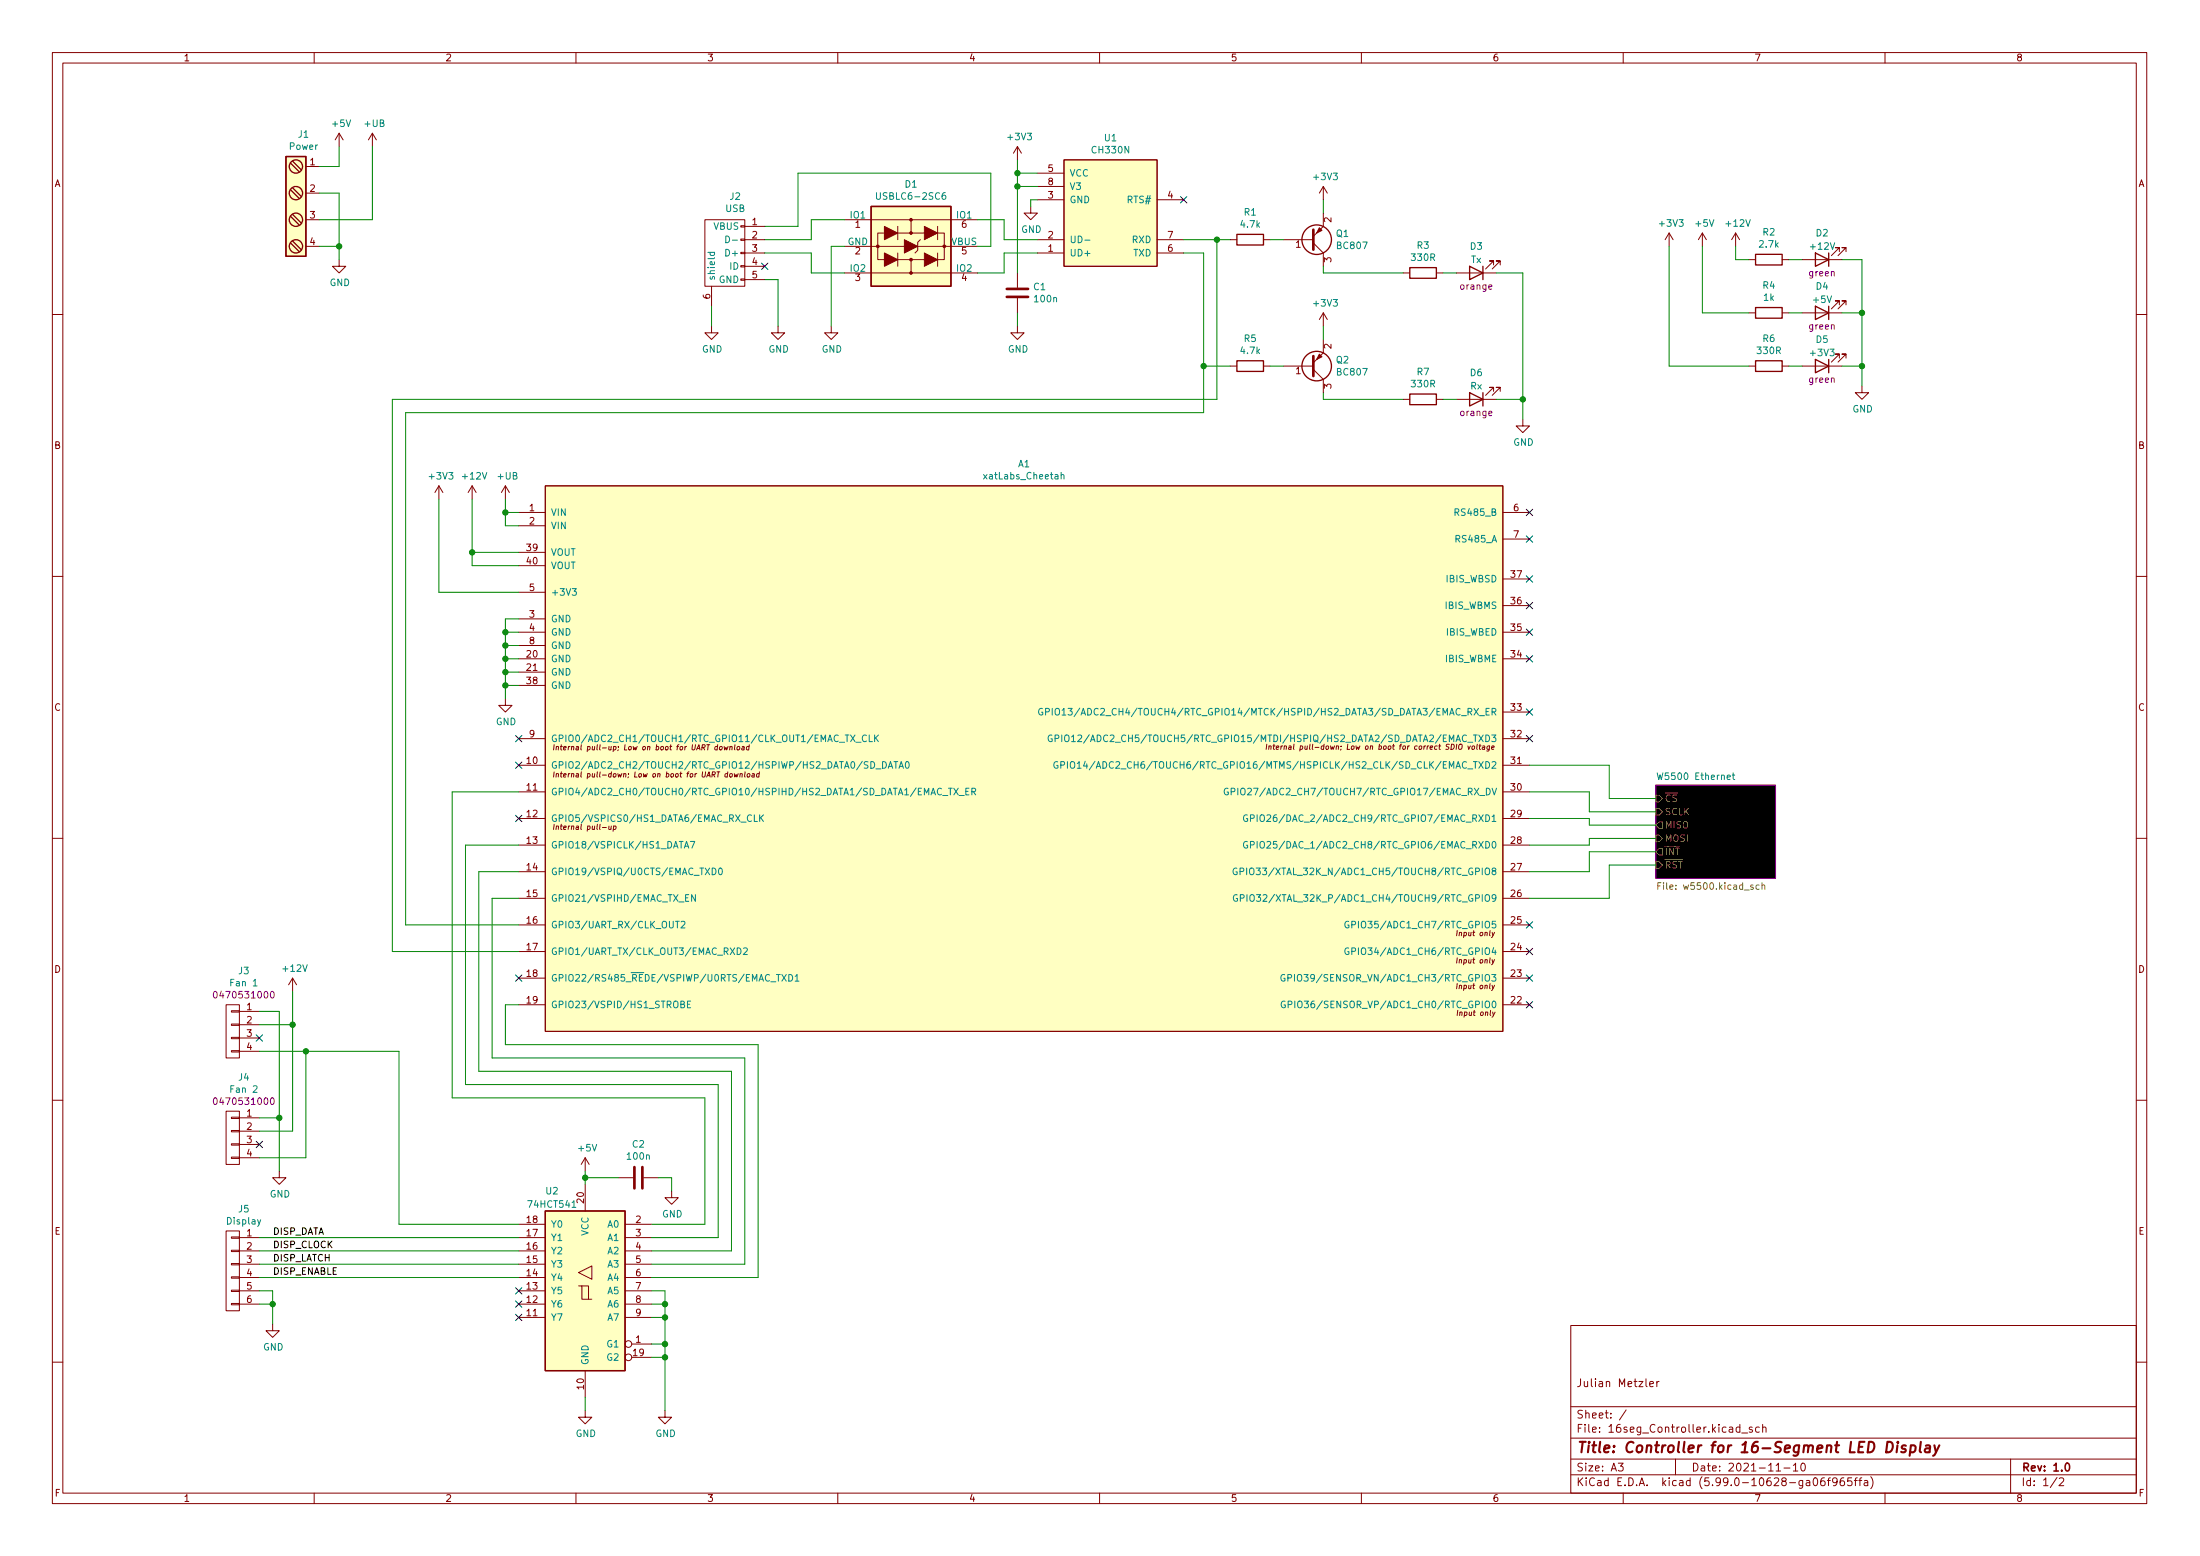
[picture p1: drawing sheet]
<svg xmlns="http://www.w3.org/2000/svg" width="420mm" height="297mm" viewBox="0 0 420 297" stroke-linecap="round" stroke-linejoin="round" font-family="sans-serif">
<g fill="none" stroke="#840000" stroke-width=".19">
<path d="M10 10h400v277h-400zM12 12h396v273h-396zM60 10v2M110 10v2M160 10v2M210 10v2M260 10v2M310 10v2M360 10v2M58.4 31.8h2.6M58.4 36.9h2.6M64.8 25.4l-.8 1.3"/>
<path d="M64.8 25.4v2.6M64.8 25.4l.7 1.3M71.1 25.4l-.7 1.3M71.1 25.4v2.6M71.1 25.4l.8 1.3M194.3 28l-.8 1.2M194.3 28v2.5M194.3 28l.8 1.2M196.8 39.4v1.3h1.3l-1.3 1.2-1.2-1.2h1.2M198.1 38.1h5.1M198.1 33.1h5.1M198.1 35.6h5.1"/>
<path d="M203.2 30.5h17.8v20.3h-17.8zM221 38.1h5.1M252.7 35.6v2.5M252.7 35.6l-.7 1.3M252.7 35.6l.8 1.3M58.4 41.9h2.6M58.4 47h2.6M64.8 49.6v1.2h1.2l-1.2 1.3-1.3-1.3h1.3M134.6 41.9h7.6v12.7h-7.6zM135.9 54.6v3.9M141.5 43.1h.7v.2h-.7zM141.5 45.6h.7v.3h-.7z"/>
<path d="M141.5 48.2h.7v.2h-.7zM141.5 50.7h.7v.3h-.7zM141.5 53.2h.7v.3h-.7zM142.2 43.2h3.8M142.2 45.8h3.8M142.2 48.3h3.8M142.2 50.8h3.8M142.2 53.4h3.8M161.3 41.9h12.7M161.3 47h11.4M161.3 52.1h12.7M168.9 44.5h-1.3v5.1h1.3"/>
<path d="M171.4 49.6h5.1M171.4 43.2v2.6M171.4 48.3v2.5M171.4 44.5h5.1M174 49.6v2.5h12.7M175.3 47h11.4M175.8 45.8l-.5 .5v1.5l-.5 .5M179.1 44.5h1.2v5.1h-1.2M179.1 43.2v2.6M179.1 48.3v2.5M186.7 41.9h-12.7v2.6M194.3 52.1v2.8"/>
<path d="M194.3 56.9v2.8M198.1 45.8h5.1M198.1 48.3h5.1M221 45.8h5.1M221 48.3h5.1M234.9 45.8h1.3M241.3 45.8h1.3M245.1 45.8h5.7M250.8 46.4l1.9 1.9v2.5M252.7 40.7v2.5l-1.9 1.9M252.7 59.7v2.6M252.7 59.7l-.7 1.3"/>
<path d="M252.7 59.7l.8 1.3M268 52.1h1.2M274.3 52.1h1.3M278.1 52.1h7.6M285.2 50.6v-.8h-.7h.7l-1.5 1.5M286.5 50.6v-.8h-.8h.8l-1.5 1.5M318.8 44.5l-.8 1.3M318.8 44.5v2.5M318.8 44.5l.7 1.3M325.1 44.5l-.7 1.3M325.1 44.5v2.5M325.1 44.5l.8 1.3"/>
<path d="M331.5 44.5l-.8 1.3M331.5 44.5v2.5M331.5 44.5l.7 1.3M334 59.7h1.3M334 49.6h1.3M340.4 59.7h1.2M340.4 49.6h1.2M344.2 59.7h7.6M344.2 49.6h7.6M351.3 48v-.7h-.8h.8l-1.5 1.5M351.3 58.2v-.8h-.8h.8l-1.5 1.6M352.6 48v-.7h-.8h.8l-1.6 1.5"/>
<path d="M352.6 58.2v-.8h-.8h.8l-1.6 1.6M10 60h2M135.9 62.3v1.2h1.3l-1.3 1.3-1.3-1.3h1.3M148.6 62.3v1.2h1.3l-1.3 1.3-1.3-1.3h1.3M158.7 62.3v1.2h1.3l-1.3 1.3-1.2-1.3h1.2M194.3 62.3v1.2h1.3l-1.3 1.3-1.3-1.3h1.3M234.9 69.9h1.3M241.3 69.9h1.3M245.1 69.9h5.7M250.8 70.5l1.9 1.9v2.6M252.7 64.8v2.5l-1.9 2M268 76.2h1.2"/>
<path d="M274.3 76.2h1.3M278.1 76.2h7.6M285.2 74.7v-.7h-.7h.7l-1.5 1.5M286.5 74.7v-.7h-.8h.8l-1.5 1.5M334 69.9h1.3M340.4 69.9h1.2M344.2 69.9h7.6M351.3 68.4v-.8h-.8h.8l-1.5 1.5M352.6 68.4v-.8h-.8h.8l-1.6 1.5M355.6 73.7v1.3h1.3l-1.3 1.2-1.3-1.2h1.3M408 60h2M83.8 92.7l-.7 1.3"/>
<path d="M83.8 92.7v2.6M83.8 92.7l.8 1.3M90.2 92.7l-.8 1.3M90.2 92.7v2.6M90.2 92.7l.7 1.3M96.5 92.7l-.7 1.3M96.5 92.7v2.6M96.5 92.7l.8 1.3M99.1 97.8h5M104.1 92.7h182.9v104.2h-182.9zM287 97.8h5.1M290.8 80v1.3h1.3l-1.3 1.3-1.2-1.3h1.2"/>
<path d="M10 110h2M99.1 100.4h5M99.1 118.1h5M99.1 105.4h5M99.1 108h5M99.1 113.1h5M287 115.6h5.1M287 110.5h5.1M287 102.9h5.1M408 110h2M96.5 133.4v1.3h1.3l-1.3 1.2-1.3-1.2h1.3M99.1 125.8h5"/>
<path d="M99.1 128.3h5M99.1 120.7h5M99.1 130.8h5M99.1 123.2h5M287 125.8h5.1M287 135.9h5.1M287 120.7h5.1M99.1 146.1h5M99.1 151.2h5M99.1 156.2h5M99.1 141h5M105.8 147.3l-.1 1"/>
<path d="M105.8 157.4l-.1 .9M105.8 142.2l-.1 1M106.3 147.8l.3-.1v.6M106.3 157.8l.3-.1v.6M106.3 142.6l.3-.1v.7M106.3 147.7l-.1 .6M106.3 157.7l-.1 .6M106.3 142.5l-.1 .7M107 147.7h.4M107 142.5h.4M107.2 147.3l-.1 .9 .2 .1M107.2 142.2l-.1 .8 .2 .2"/>
<path d="M107.6 148l.5-.1v-.2h-.4l-.1 .5 .1 .1h.3M107.6 142.8l.5-.1v-.2h-.4l-.1 .5 .1 .2 .3-.1M116.3 157.7v.6h.4M116.7 157.7v.6M117.2 157.7h.4v.5l-.2 .1h-.3M117.2 157.7l-.1 1M138.3 142.5l.1 .7 .3-.5 .1 .5 .3-.7M139.4 142.6l.4-.1v.7M139.4 142.5l-.1 .7M140.2 147.7l.1 .6 .3-.4 .1 .4 .3-.6M140.4 142.2l-.1 .8 .1 .2M140.8 142.6h.5l-.2 .5h-.3z"/>
<path d="M141.4 147.8l.3-.1v.6M141.4 147.7l-.1 .6M141.7 142.5h.4v.7M142.1 142.7l-.4 .1-.1 .2 .2 .2 .3-.1M142.3 147.3l-.1 .9 .1 .1M142.8 147.8h.4l-.1 .5-.4-.1zM143.1 142.5h-.3l-.2 .2v.4h.4M143.1 142.2l-.1 1M143.7 147.7h.3v.6M144.1 147.9l-.5 .1v.2l.1 .1h.3M145 147.7h-.3l-.2 .2v.4h.4M145 147.3l-.1 1"/>
<path d="M241.9 142.1l-.1 1M242.4 142.5l.3-.1v.7M242.4 142.4l-.1 .7M243.3 142.1l-.1 .8 .2 .2M243.7 142.7l.5-.1v-.2h-.4l-.1 .5 .1 .2 .3-.1M244.7 142.4l-.1 .7M245 142.4l-.3 .2M280.3 142.4l.2 .7 .3-.7M281.2 142.5h.4l-.1 .5h-.4zM282.1 142.1l-.1 .8 .1 .2M282.6 142.1l-.1 .8 .3 .2M283.2 142.4h.3v.7"/>
<path d="M283.6 142.6l-.5 .2 .1 .3 .3-.1M284.5 142.4h-.4l-.1 .5 .1 .2 .3-.1M284.5 142.4l-.1 .8-.2 .2-.3-.1M284.9 142.7l.5-.1-.1-.2h-.3l-.1 .5 .1 .2 .3-.1M287 146.1h5.1M287 151.2h5.1M287 156.2h5.1M287 141h5.1M10 160h2M99.1 161.3h5M99.1 166.4h5M99.1 171.5h5"/>
<path d="M99.1 176.6h5M285.4 178l-.6 1M287 161.3h5.1M287 166.4h5.1M287 171.5h5.1M287 176.6h5.1M408 160h2M43.2 191.8h2.5v10.2h-2.5zM44.2 198h1.5v.3h-1.5zM44.2 195.5h1.5v.2h-1.5zM44.2 192.9h1.5v.3h-1.5zM45.7 193.1h3.8"/>
<path d="M45.7 195.6h3.8M45.7 198.2h3.8M55.9 186.7l-.8 1.3M55.9 186.7v2.6M55.9 186.7l.7 1.3M99.1 181.6h5M99.1 186.7h5M99.1 191.8h5M285.4 188.1l-.6 1M285.4 183.2l-.6 1M285.5 193.2l-.6 1M287 181.6h5.1"/>
<path d="M287 186.7h5.1M287 191.8h5.1M10 210h2M43.2 212.1h2.5v10.2h-2.5zM44.2 200.6h1.5v.2h-1.5zM44.2 218.3h1.5v.3h-1.5zM44.2 215.8h1.5v.3h-1.5zM44.2 213.3h1.5v.2h-1.5zM45.7 200.7h3.8M45.7 213.4h3.8M45.7 215.9h3.8M45.7 218.5h3.8"/>
<path d="M408 210h2M43.2 235h2.5v15.2h-2.5zM44.2 238.7h1.5v.2h-1.5zM44.2 236.1h1.5v.3h-1.5zM44.2 220.9h1.5v.2h-1.5zM45.7 238.8h3.8M45.7 236.3h3.8M45.7 221h3.8M53.3 223.6v1.2h1.3l-1.3 1.3-1.2-1.3h1.2M99.1 238.8h5M99.1 236.3h5M99.1 233.7h5"/>
<path d="M111.8 221v2.6M111.8 226.1v5.1M111.8 221l-.8 1.3M111.8 221l.7 1.3M118.1 224.8h2.8M119.4 238.8h5.1M119.4 236.3h5.1M119.4 233.7h5.1M122.9 224.8h2.8M128.3 227.4v1.2h1.2l-1.2 1.3-1.3-1.3h1.3M44.2 248.8h1.5v.3h-1.5zM44.2 246.3h1.5v.2h-1.5z"/>
<path d="M44.2 243.7h1.5v.3h-1.5zM44.2 241.2h1.5v.3h-1.5zM45.7 249h3.8M45.7 246.4h3.8M45.7 243.9h3.8M45.7 241.3h3.8M52.1 252.8v1.2h1.2l-1.2 1.3-1.3-1.3h1.3M99.1 251.5h5M99.1 249h5M99.1 246.4h5M99.1 243.9h5M99.1 241.3h5"/>
<path d="M110.5 245.5h.6v2.5h1.9M110.5 242.9l2.5-1.2v2.5zM111.1 245.5h1.3v2.5M119.4 251.5h5.1M119.4 249h5.1M119.4 246.4h5.1M119.4 243.9h5.1M119.4 241.3h5.1M120.6 256.6h3.9M120.6 259.1h3.9M300 253h108v32h-108zM10 260h2"/>
<path d="M111.8 269.3v1.2h1.2l-1.2 1.3-1.3-1.3h1.3M111.8 261.7v5M127 269.3v1.2h1.3l-1.3 1.3-1.3-1.3h1.3M300 278.5h108M300 274.5h108M300 268.5h108M309.1 279.3h.9l-.5 .6 .4 .1v.7l-.2 .1-.6-.1M310.6 269.1l-1.3 2M315.1 264.2l.7-.1-.1-.3-.4-.1-.2 .2v.7h.6M316.4 263.7v1M316.8 263.7l-.2 .1-.2 .2M320 278.5v3"/>
<path d="M332.3 272.5l-.4-.1-.3 .3 .1 .6h.6M332.3 271.9v1.5M332.6 273.6h1.2M334.6 272.5l-.3-.1-.2 .2v.2l.5 .2v.3h-.5M336 272.5l-.4-.1-.3 .3 .1 .6h.6M336.6 272.6l.2-.2 .4 .1 .1 .9M336.6 271.9v1.5M342.5 279.7l.4-.4v1.5M344.1 279.4l.2-.1a.8 .8 0 0 1 .5 .8 .8 .8 0 0 1-.5 .7 .99 .99 0 0 1-.2-1.4zM384 278.5v6.5M408 260h2M60 285v2"/>
<path d="M110 285v2M160 285v2M210 285v2M260 285v2M300 281.5h108M310 285v2M339.2 280.8h.9M340.7 280.2h1.2M342.5 280.8h.9M346.5 282.2l.1-.1a.8 .8 0 0 1 .6 .8 .8 .8 0 0 1-.6 .7 .99 .99 0 0 1-.1-1.4zM348.4 282.1a.59 .59 0 0 0-.7 .7v.5l.2 .2 .4 .1 .2-.1 .1-.5-.2-.2-.4-.1-.3 .3M349 282.6h.6"/>
<path d="M349.6 282.1l-.4 .2v1.3M350.9 282.8l-.3 .2h-.3l-.3-.2 .1-.6 .5-.1 .2 .2a.99 .99 0 0 1-.4 1.3h-.3M352.1 282.1a.6 .6 0 0 0-.7 .7v.5l.2 .2 .4 .1 .2-.1 .1-.5-.2-.2-.4-.1-.3 .3M353.6 282.1h-.7v.7l.2-.1 .5 .1 .1 .2-.1 .5-.2 .1-.5-.1M354.1 282.6h.6M354.7 282.1l-.3 .2v1.3M355 282.6h.6M355.6 282.1l-.4 .2v1.3M356.1 282.7h.5l.1 .9M356.7 283h-.5a.29 .29 0 0 0-.2 .3 .29 .29 0 0 0 .2 .3l.5-.1M357.3 281.9a1.72 1.72 0 0 1 0 2.3M360 285v2"/>
<path d="M392.9 282l-1.3 2M393.3 282.3l.5-.2 .3 .2v.2l-.9 1.1h.9"/>
<circle cx="120" cy="256.6" r=".63"/>
<circle cx="120" cy="259.1" r=".63"/>
</g>
<path d="M394.6 279.4l.2-.1a.8 .8 0 0 1 .5 .8 .8 .8 0 0 1-.5 .7 1 1 0 0 1-.2-1.4z" fill="none" stroke="#840000" stroke-width=".3"/>
<path d="M360.5 275.2a.96 .96 0 0 1 1 .6 .96 .96 0 0 1-.3 1.2l-.5 .2h-.5zM362.4 275.9l-.2 1.3M362.5 275.2l-.1 .2M364 276a.49 .49 0 0 0-.8 .3l.2 .3 .5 .1 .1 .3-.4 .2-.5-.1M364.9 276h.8l.2 .3-.1 .6a.66 .66 0 0 1-1 .2M365 275.9l-.3 2M366.8 275.2l-.2 1.8 .3 .2M367.8 276h.8l-.1 1.2M368.6 276.4l-.7 .1a.4 .4 0 0 0-.3 .3 .4 .4 0 0 0 .2 .4l.7-.1M369.4 275.9l.3 1.3M370.4 275.9l-.9 1.8-.3 .2" fill="none" stroke="#840000" stroke-width=".4"/>
<path d="M316.2 149.9h22.9v17.8h-22.9z" fill="#000" stroke="#000" stroke-width=".19"/>
<path d="M316.2 149.9h22.9v17.8h-22.9zM40.9 189.3h.2a.68 .68 0 0 1 .4 .6 .68 .68 0 0 1-.4 .6 .84 .84 0 0 1-.2-1.2zM51.8 189.4l.1-.1a.68 .68 0 0 1 .5 .6 .68 .68 0 0 1-.5 .6l-.3-.5zM40.9 209.6h.2a.68 .68 0 0 1 .4 .6 .68 .68 0 0 1-.4 .6 .84 .84 0 0 1-.2-1.2zM51.8 209.7l.1-.1a.68 .68 0 0 1 .5 .6 .68 .68 0 0 1-.5 .6l-.3-.4z" fill="none" stroke="#840084" stroke-width=".19"/>
<g fill="none" stroke="#008484" stroke-width=".19">
<path d="M167.4 36.8v1l.2 .3h.3l.2-.3v-1M180.5 36.8h-.3a.85 .85 0 0 0 0 1.3l.4-.2v-.4l-.2-.2h-.4l-.1 .2M135.2 48.2h1.3M135.7 48.2l-.1 .3 .3 .3 .5-.1v-.5M138.6 45.1a.64 .64 0 0 1 .7 .6 .64 .64 0 0 1-.7 .6zM139.9 45.8h.9M207.2 45.8h1M202.7 90.7l.1-.1 .3 .1 .1 .7M202.7 90.2v1.2M109.3 112.4h.8l-.5 .5 .4 .1v.5l-.2 .1-.5-.1M199.1 135.3a.59 .59 0 0 0-.7 .6 .59 .59 0 0 0 .7 .5v-.4h-.2M199.7 135.9l.6-.1 .1-.1v-.3l-.7-.2v1.3"/>
<path d="M201 135.2v1.3M201.7 135.3l.1-.1a.43 .43 0 0 1 .5 .5v.4a.42 .42 0 0 1-.4 .4 .42 .42 0 0 1-.4-.4zM202.8 135.6l.4-.4v1.3M202.8 136.5h.8M204 135.2h.8l-.5 .5 .4 .1v.6l-.2 .1-.5-.1M206.2 135.2l-1.1 1.6M143.5 155.7a.6 .6 0 0 0-.8 .4 .6 .6 0 0 0 .6 .7l.2-.1M144.1 155.6v1.2h.6M145.1 155.6v1.2M145.3 156.1l.5 .7M145.8 155.6l-.7 .7M162.4 140.3l.9 1.3"/>
<path d="M163.3 140.3l-.9 1.3M163.5 141.7h.9M165.5 140.4a.6 .6 0 0 0-.9 .5 .6 .6 0 0 0 .6 .7l.3-.1M166 140.3v1.3h.6M167 140.3v1.3M167.2 140.9l.6 .7M167.3 146.8h.9M167.8 140.3l-.8 .7M168.6 145.4a.64 .64 0 0 1 .7 .6 .64 .64 0 0 1-.7 .7zM169.6 146.7l.5-1.3 .4 1.3M169.8 146.3h.6M170.7 145.4h.8"/>
<path d="M171.1 145.4v1.3M171.7 146.7l.4-1.3 .4 1.3M171.8 146.3h.6M173.1 145.5l.1-.1a.68 .68 0 0 1 .4 .6 .68 .68 0 0 1-.4 .7 .84 .84 0 0 1-.1-1.2zM180 151.9h1M181.1 150.5h.8M181.5 150.5v1.2M182.2 150.5l.8 1.2M183 150.5l-.8 1.2M183.2 151.9h1M184.5 151.1h.4M185.1 150.5h-.6v1.2h.6"/>
<path d="M185.6 151.1h.6l.1-.2v-.3l-.7-.1v1.2M185.9 151.1l.4 .6M200.9 140.4a.59 .59 0 0 0-.7 .5 .59 .59 0 0 0 .7 .6l.1-.5h-.3M201.5 141l.6-.1 .1-.2v-.3l-.7-.1v1.3M202 145.5a.59 .59 0 0 0-.7 .5 .59 .59 0 0 0 .7 .6v-.5h-.2M202.6 146.1l.6-.1 .1-.2v-.3l-.7-.1v1.3M202.8 140.3v1.3M203.4 140.5l.2-.2a.43 .43 0 0 1 .6 .4v.5a.42 .42 0 0 1-.5 .4 .42 .42 0 0 1-.4-.4zM203.9 145.4v1.3M204.5 145.6l.2-.2a.43 .43 0 0 1 .6 .4v.4a.42 .42 0 0 1-.5 .5 .42 .42 0 0 1-.4-.5zM204.6 140.7l.4-.4v1.3M204.6 141.6h.8"/>
<path d="M205.7 145.8l.4-.4v1.3M205.7 146.7h.8M205.9 140.4l.4-.1 .3 .4-.8 .9h.8M207.2 145.3l-.3 .9h.8M207.6 145.8v.9M208 140.3l-1.1 1.6M209.1 145.3l-1.1 1.7M234.5 150.5a.59 .59 0 0 0-.7 .6 .59 .59 0 0 0 .7 .6l.1-.5h-.3M235.1 151.1h.6l.2-.2-.1-.3-.7-.1v1.2M236.4 150.5v1.2M237 150.7l.2-.2a.43 .43 0 0 1 .6 .4v.4a.42 .42 0 0 1-.4 .5 .42 .42 0 0 1-.5-.5zM238.2 155.6a.59 .59 0 0 0-.7 .6 .59 .59 0 0 0 .7 .6l.1-.5h-.3"/>
<path d="M238.8 156.2h.6l.1-.2v-.3l-.7-.1v1.2M240.1 155.6v1.2M240.7 155.7l.2-.1a.43 .43 0 0 1 .6 .4v.4a.42 .42 0 0 1-.4 .4 .42 .42 0 0 1-.5-.4zM316.5 147.5l.3 1.3 .2-.9 .3 .9 .3-1.3M330.8 148h.5M331 147.5v1.1l.3 .2M129 175.9h.7M130.1 176l.5-.1 .2 .3-.8 .9h.8M130.7 161.9l.4-1.3 .4 1.3M130.8 161.5h.6M131.5 170.8h-.6v1.3h.6M131.8 160.6h.9l-.6 1.3"/>
<path d="M132.8 170.8v1.3l-.7-1.3v1.3M134.7 165.7l.8 1.3M135.5 165.7l-.8 1.3M136 165.7a.64 .64 0 0 1 .7 .6 .64 .64 0 0 1-.7 .7zM137.3 165.8l.2-.1a.68 .68 0 0 1 .5 .6 .68 .68 0 0 1-.5 .7l-.3-.5zM236.2 165.8a.59 .59 0 0 0-.7 .5 .59 .59 0 0 0 .7 .6l.1-.5h-.3M236.3 170.9a.59 .59 0 0 0-.8 .5 .59 .59 0 0 0 .8 .6v-.5h-.2M236.8 166.4l.6-.1 .1-.2v-.3l-.7-.1v1.3M236.9 171.5l.6-.1 .1-.2-.1-.3-.6-.1v1.3M238.1 165.7v1.3M238.2 170.8v1.3M238.2 160.7a.59 .59 0 0 0-.7 .6 .59 .59 0 0 0 .7 .5l.1-.4h-.3"/>
<path d="M238.7 165.9l.2-.2a.43 .43 0 0 1 .6 .4v.5a.42 .42 0 0 1-.4 .4 .42 .42 0 0 1-.5-.4zM238.8 171l.2-.2a.43 .43 0 0 1 .5 .4v.4a.42 .42 0 0 1-.4 .5 .42 .42 0 0 1-.4-.5zM238.8 161.3l.6-.1 .1-.1v-.3l-.7-.2v1.3M240.1 160.6v1.3M240.7 160.8l.2-.2a.43 .43 0 0 1 .6 .5v.4a.42 .42 0 0 1-.4 .4 .42 .42 0 0 1-.5-.4zM257.6 175.9a.59 .59 0 0 0-.8 .6 .59 .59 0 0 0 .8 .6v-.5h-.2M258.2 176.5h.6l.1-.2-.1-.3-.6-.1v1.2M48.4 188.2h.7M130 191.7h.6v-.5l-.6-.1v1.3h.5l.2-.1 .1-.3-.3-.3M131.3 191.7h.4M131.9 191.1h-.6v1.3h.6M140.8 181a.64 .64 0 0 1 .7 .6 .64 .64 0 0 1-.7 .6z"/>
<path d="M142 181.1l.5-.1 .2 .3-.8 .9h.8M150.6 186a.64 .64 0 0 1 .8 .7 .64 .64 0 0 1-.8 .6zM151.9 186.4l.3-.4v1.3M151.9 187.3h.7M245.3 186.1a.59 .59 0 0 0-.7 .6 .59 .59 0 0 0 .7 .5l.1-.4h-.2M245.4 191.2a.59 .59 0 0 0-.7 .5 .59 .59 0 0 0 .7 .6l.1-.5h-.3M246 186.7l.6-.1 .1-.1-.1-.3-.6-.2v1.3M246 191.8l.6-.1 .1-.2v-.3l-.7-.1v1.3M247.2 186v1.3M247.3 191.1v1.3M257.6 181a.59 .59 0 0 0-.8 .6 .59 .59 0 0 0 .8 .6v-.5h-.2M258.2 181.6h.6l.1-.2-.1-.3-.6-.1v1.2"/>
<path d="M109.3 230.5h.7"/>
</g>
<path d="M316.2 151.8h.7l.6 .6-.6 .7h-.7zM316.2 154.3h.7l.6 .7-.6 .6h-.7zM316.2 159.4h.7l.6 .7-.6 .6h-.7zM316.9 156.9h.6v1.3h-.6l-.7-.7zM316.2 164.5h.7l.6 .6-.6 .7h-.7zM316.6 169.1h.4M316.9 162h.6v1.2h-.6l-.7-.6zM317.2 168.5h-.6v1.3M336 169l-.4-.1-.2 .3 .1 .5h.5M336.5 169.1l.2-.2 .3 .1 .1 .8M336.5 168.5v1.3" fill="none" stroke="#848400" stroke-width=".19"/>
<g fill="#ffffc2" stroke="#ffffc2" stroke-width=".19">
<path d="M104.1 231.2h15.3v30.5h-15.3z"/>
<path d="M54.6 29.9h3.8v19h-3.8z"/>
<path d="M203.2 30.5h17.8v20.3h-17.8z"/>
<path d="M166.4 39.4h15.2v15.2h-15.2z"/>
<path d="M104.1 92.7h182.9v104.2h-182.9z"/>
</g>
<g fill="none" stroke="#840000" stroke-width=".25">
<path d="M54.6 29.9h3.8v19h-3.8zM55.5 36.2l1.6 1.7M55.5 31.2l1.6 1.6M55.9 30.8l1.6 1.6M55.9 35.9l1.6 1.6M166.4 39.4h15.2v15.2h-15.2zM55.5 46.4l1.6 1.6M55.5 41.3l1.6 1.7M55.9 40.9l1.6 1.7M55.9 46l1.6 1.7M236.2 44.7h5.1v2.1h-5.1zM269.2 51.1h5.1v2h-5.1z"/>
<path d="M280.7 50.8l2.5 1.3-2.5 1.3zM283.2 50.8v2.6M335.3 58.7h5.1v2h-5.1zM335.3 48.6h5.1v2h-5.1zM346.7 48.3l2.5 1.3-2.5 1.2zM346.7 58.5l2.5 1.2-2.5 1.3zM349.2 48.3v2.5M349.2 58.5v2.5M236.2 68.9h5.1v2h-5.1zM269.2 75.2h5.1v2.1h-5.1zM280.7 75l2.5 1.2-2.5 1.3zM283.2 75v2.5"/>
<path d="M335.3 68.9h5.1v2h-5.1zM346.7 68.6l2.5 1.3-2.5 1.3zM349.2 68.6v2.6M104.1 231.2h15.3v30.5h-15.3z"/>
<circle cx="56.5" cy="36.9" r="1.27"/>
<circle cx="56.5" cy="31.8" r="1.27"/>
<circle cx="56.5" cy="47" r="1.27"/>
<circle cx="56.5" cy="41.9" r="1.27"/>
<circle cx="251.5" cy="45.8" r="2.82"/>
<circle cx="251.5" cy="69.9" r="2.82"/>
</g>
<path d="M192.3 56.7h4M192.3 55.2h4M250.8 43.9v3.8M250.8 68v3.8M121.2 222.8v4.1M122.7 222.8v4.1" fill="none" stroke="#840000" stroke-width=".51"/>
<g fill="#840000" stroke="#840000" stroke-width=".19">
<path d="M252 67.6l.5 .5-1 .5z"/>
<path d="M168.9 48.3l2.5 1.3-2.5 1.2z"/>
<path d="M168.9 43.2l2.5 1.3-2.5 1.3z"/>
<path d="M172.7 45.8l2.6 1.2-2.6 1.3z"/>
<path d="M176.5 48.3l2.6 1.3-2.6 1.2z"/>
<path d="M176.5 43.2l2.6 1.3-2.6 1.3z"/>
<path d="M252 43.5l.5 .5-1 .5z"/>
<circle cx="167.6" cy="47" r=".25"/>
<circle cx="174" cy="52.1" r=".25"/>
<circle cx="174" cy="49.6" r=".25"/>
<circle cx="174" cy="44.5" r=".25"/>
<circle cx="174" cy="41.9" r=".25"/>
<circle cx="180.3" cy="47" r=".25"/>
</g>
<g fill="none" stroke="#008400" stroke-width=".19">
<path d="M61 36.9h3.8v12.7M64.8 28v3.8h-3.8M71.1 28v13.9h-10.1M194.3 33.1h3.8M194.3 30.5v21.6M194.3 35.6h3.8M198.1 38.1h-1.3v1.3M252.7 38.1v2.6M61 47h3.8M135.9 58.5v3.8M146 43.2h6.4v-10.1h36.8v13.9h-2.5M146 48.3h8.9v3.8h6.4"/>
<path d="M146 53.4h2.6v8.9M161.3 41.9h-6.4v3.9h-8.9M161.3 47h-2.6v15.3M186.7 41.9h5.1v3.9h6.3M194.3 59.7v2.6M198.1 48.3h-6.3v3.8h-5.1M226.1 48.3h3.8v30.5h-152.4v97.8h21.6M226.1 45.8h8.8M232.4 45.8v30.4h-157.5v105.4h24.2M242.6 45.8h2.5M252.7 50.8v1.3h15.3M275.6 52.1h2.5"/>
<path d="M285.7 52.1h5.1v27.9M318.8 47v22.9h15.2M325.1 47v12.7h8.9M331.5 47v2.6h2.5M341.6 59.7h2.6M341.6 49.6h2.6M351.8 49.6h3.8v24.1M351.8 59.7h3.8M229.9 69.9h5M242.6 69.9h2.5M252.7 75v1.2h15.3M252.7 62.3v2.5"/>
<path d="M275.6 76.2h2.5M285.7 76.2h5.1M341.6 69.9h2.6M351.8 69.9h3.8M83.8 95.3v17.8h15.3M90.2 95.3v12.7h8.9M96.5 95.3v5.1h2.6M96.5 97.8h2.6M90.2 105.4h8.9M99.1 118.1h-2.6v15.3M96.5 123.2h2.6M96.5 128.3h2.6"/>
<path d="M96.5 125.8h2.6M96.5 130.8h2.6M96.5 120.7h2.6M99.1 151.2h-12.7v58.4h48.2v24.1h-10.1M292.1 151.2h11.4v3.8h12.7M292.1 156.2h11.4v1.3h12.7M292.1 146.1h15.2v6.3h8.9M99.1 166.4h-7.7v38.1h48.3v34.3h-15.2M99.1 161.3h-10.2v45.7h48.3v29.3h-12.7M99.1 171.5h-5.1v30.5h48.2v39.3h-17.7M316.2 160.1h-12.7v1.2h-11.4M316.2 162.6h-12.7v3.8h-11.4"/>
<path d="M316.2 165.1h-8.9v6.4h-15.2M49.5 193.1h3.8v30.5M49.5 195.6h6.4M55.9 189.3v26.6h-6.4M99.1 191.8h-2.6v7.6h48.3v44.5h-20.3M49.5 213.4h3.8M49.5 200.7h26.7v33h22.9M58.4 200.7v20.3h-8.9M49.5 238.8h49.6M49.5 236.3h49.6M111.8 223.6v2.5M111.8 224.8h6.3"/>
<path d="M125.7 224.8h2.6v2.6M49.5 249h2.6M49.5 246.4h2.6v6.4M49.5 243.9h49.6M49.5 241.3h49.6M124.5 249h2.5M124.5 251.5h2.5M124.5 246.4h2.5v22.9M124.5 256.6h2.5M124.5 259.1h2.5M111.8 266.7v2.6"/>
</g>
<g fill="none" stroke="#000084" stroke-width=".19">
<path d="M225.5 37.5l1.2 1.2M226.7 37.5l-1.2 1.2M145.4 50.2l1.3 1.2M146.7 50.2l-1.3 1.2M291.5 97.2l1.2 1.2M292.7 97.2l-1.2 1.2M291.5 102.3l1.2 1.2M291.5 109.9l1.2 1.2M291.5 115l1.2 1.2M292.7 102.3l-1.2 1.2M292.7 109.9l-1.2 1.2M292.7 115l-1.2 1.2"/>
<path d="M291.5 135.3l1.2 1.2M291.5 120.1l1.2 1.2M291.5 125.2l1.2 1.2M292.7 135.3l-1.2 1.2M292.7 120.1l-1.2 1.2M292.7 125.2l-1.2 1.2M98.5 140.4l1.2 1.2M98.5 155.6l1.2 1.3M98.5 145.5l1.2 1.2M99.7 140.4l-1.2 1.2M99.7 155.6l-1.2 1.3M99.7 145.5l-1.2 1.2"/>
<path d="M291.5 140.4l1.2 1.2M292.7 140.4l-1.2 1.2M291.5 176l1.2 1.2M292.7 176l-1.2 1.2M48.9 197.5l1.2 1.3M50.1 197.5l-1.2 1.3M98.5 186.1l1.2 1.2M99.7 186.1l-1.2 1.2M291.5 181l1.2 1.3M291.5 186.1l1.2 1.2M291.5 191.2l1.2 1.2M292.7 181l-1.2 1.3"/>
<path d="M292.7 186.1l-1.2 1.2M292.7 191.2l-1.2 1.2M48.9 217.9l1.2 1.2M50.1 217.9l-1.2 1.2M98.5 248.3l1.2 1.3M98.5 250.9l1.2 1.2M98.5 245.8l1.2 1.2M99.7 248.3l-1.2 1.3M99.7 250.9l-1.2 1.2M99.7 245.8l-1.2 1.2"/>
</g>
<g fill="#008400" stroke="#008400" stroke-width=".19">
<circle cx="64.8" cy="47" r=".51"/>
<circle cx="52.1" cy="249" r=".51"/>
<circle cx="55.9" cy="195.6" r=".51"/>
<circle cx="58.4" cy="200.7" r=".51"/>
<circle cx="53.3" cy="213.4" r=".51"/>
<circle cx="96.5" cy="120.7" r=".51"/>
<circle cx="96.5" cy="123.2" r=".51"/>
<circle cx="96.5" cy="125.8" r=".51"/>
<circle cx="96.5" cy="128.3" r=".51"/>
<circle cx="96.5" cy="130.8" r=".51"/>
<circle cx="111.8" cy="224.8" r=".51"/>
<circle cx="90.2" cy="105.4" r=".51"/>
<circle cx="96.5" cy="97.8" r=".51"/>
<circle cx="194.3" cy="35.6" r=".51"/>
<circle cx="194.3" cy="33.1" r=".51"/>
<circle cx="232.4" cy="45.8" r=".51"/>
<circle cx="229.9" cy="69.9" r=".51"/>
<circle cx="127" cy="256.6" r=".51"/>
<circle cx="127" cy="259.1" r=".51"/>
<circle cx="127" cy="249" r=".51"/>
<circle cx="127" cy="251.5" r=".51"/>
<circle cx="355.6" cy="59.7" r=".51"/>
<circle cx="355.6" cy="69.9" r=".51"/>
<circle cx="290.8" cy="76.2" r=".51"/>
</g>
<text font-size="2.8" fill="#840000" x="301" y="277.3">Title: Controller for 16-Segment LED Display</text>
<g font-size="2.1" fill="#840000">
<text x="301" y="264.8">Julian Metzler</text>
<text x="301" y="273.5">File: 16seg_Controller.kicad_sch</text>
<text x="301" y="270.8">Sheet: /</text>
<text x="301" y="280.9">Size: A3</text>
<text x="323" y="280.9">Date: 2021-11-10</text>
<text x="386" y="280.9">Rev: 1.0</text>
<text x="301" y="283.7">KiCad E.D.A. kicad (5.99.0-10628-ga06f965ffa)</text>
<text x="386" y="283.7">Id: 1/2</text>
</g>
<g font-size="1.8" fill="#840000">
<text x="35" y="11.7">1</text>
<text x="85" y="11.7">2</text>
<text x="135" y="11.7">3</text>
<text x="185" y="11.7">4</text>
<text x="235" y="11.7">5</text>
<text x="285" y="11.7">6</text>
<text x="335" y="11.7">7</text>
<text x="385" y="11.7">8</text>
<text x="10.3" y="35.7">A</text>
<text x="59.2" y="31.5">1</text>
<text x="200.2" y="32.8">5</text>
<text x="200.2" y="35.3">8</text>
<text x="408.3" y="35.7">A</text>
<text x="59.2" y="36.6">2</text>
<text x="59.2" y="41.7">3</text>
<text x="200.2" y="37.9">3</text>
<text x="223" y="37.9">4</text>
<text x="59.2" y="46.8">4</text>
<text x="143.7" y="43">1</text>
<text x="143.7" y="45.5">2</text>
<text x="163.3" y="43.5">1</text>
<text x="183.7" y="43.5">6</text>
<text x="200.2" y="45.5">2</text>
<text x="223" y="45.5">7</text>
<text x="247.5" y="47.3">1</text>
<text x="254.3" y="42.4" transform="rotate(-90 254.3 42.4)">2</text>
<text x="143.7" y="48">3</text>
<text x="143.7" y="50.6">4</text>
<text x="143.7" y="53.1">5</text>
<text x="163.3" y="48.6">2</text>
<text x="163.3" y="53.6">3</text>
<text x="183.7" y="53.6">4</text>
<text x="183.7" y="48.6">5</text>
<text x="200.2" y="48">1</text>
<text x="223" y="48">6</text>
<text x="254.3" y="50.1" transform="rotate(-90 254.3 50.1)">3</text>
<text x="135.6" y="57" transform="rotate(-90 135.6 57)">6</text>
<text x="247.5" y="71.4">1</text>
<text x="254.3" y="66.6" transform="rotate(-90 254.3 66.6)">2</text>
<text x="254.3" y="74.2" transform="rotate(-90 254.3 74.2)">3</text>
<text x="10.3" y="85.7">B</text>
<text x="408.3" y="85.7">B</text>
<text x="101.1" y="97.6">1</text>
<text x="101.1" y="100.1">2</text>
<text x="289.1" y="97.6">6</text>
<text x="100.6" y="105.2">39</text>
<text x="100.6" y="107.7">40</text>
<text x="289.1" y="102.7">7</text>
<text x="101.1" y="112.8">5</text>
<text x="288.6" y="110.3">37</text>
<text x="101.1" y="117.9">3</text>
<text x="288.6" y="115.4">36</text>
<text x="100.6" y="125.5">20</text>
<text x="101.1" y="120.4">4</text>
<text x="101.1" y="123">8</text>
<text x="288.6" y="125.5">34</text>
<text x="288.6" y="120.4">35</text>
<text x="100.6" y="128.1">21</text>
<text x="100.6" y="130.6">38</text>
<text x="10.3" y="135.7">C</text>
<text x="288.6" y="135.7">33</text>
<text x="408.3" y="135.7">C</text>
<text x="101.1" y="140.8">9</text>
<text x="288.6" y="140.8">32</text>
<text x="100.6" y="145.8">10</text>
<text x="288.6" y="145.8">31</text>
<text x="100.6" y="150.9">11</text>
<text x="100.6" y="156">12</text>
<text x="288.6" y="156">29</text>
<text x="288.6" y="150.9">30</text>
<text x="100.6" y="161.1">13</text>
<text x="288.6" y="161.1">28</text>
<text x="100.6" y="166.2">14</text>
<text x="288.6" y="166.2">27</text>
<text x="100.6" y="171.2">15</text>
<text x="288.6" y="171.2">26</text>
<text x="100.6" y="176.3">16</text>
<text x="288.6" y="176.3">25</text>
<text x="10.3" y="185.7">D</text>
<text x="100.6" y="181.4">17</text>
<text x="288.6" y="181.4">24</text>
<text x="408.3" y="185.7">D</text>
<text x="100.6" y="186.5">18</text>
<text x="100.6" y="191.6">19</text>
<text x="288.6" y="191.6">22</text>
<text x="288.6" y="186.5">23</text>
<text x="47.1" y="192.8">1</text>
<text x="47.1" y="195.4">2</text>
<text x="47.1" y="197.9">3</text>
<text x="47.1" y="200.4">4</text>
<text x="47.1" y="213.1">1</text>
<text x="47.1" y="215.7">2</text>
<text x="47.1" y="218.2">3</text>
<text x="47.1" y="220.8">4</text>
<text x="100.6" y="233.5">18</text>
<text x="111.5" y="229.6" transform="rotate(-90 111.5 229.6)">20</text>
<text x="121.4" y="233.5">2</text>
<text x="10.4" y="235.7">E</text>
<text x="47.1" y="236">1</text>
<text x="47.1" y="238.5">2</text>
<text x="100.6" y="238.5">16</text>
<text x="100.6" y="236">17</text>
<text x="121.4" y="236">3</text>
<text x="121.4" y="238.5">4</text>
<text x="408.4" y="235.7">E</text>
<text x="47.1" y="241.1">3</text>
<text x="47.1" y="243.6">4</text>
<text x="100.6" y="243.6">14</text>
<text x="100.6" y="241.1">15</text>
<text x="121.4" y="241.1">5</text>
<text x="121.4" y="243.6">6</text>
<text x="47.1" y="246.2">5</text>
<text x="47.1" y="248.7">6</text>
<text x="100.6" y="251.2">11</text>
<text x="100.6" y="248.7">12</text>
<text x="100.6" y="246.2">13</text>
<text x="121.4" y="246.2">7</text>
<text x="121.4" y="248.7">8</text>
<text x="121.4" y="251.2">9</text>
<text x="121.4" y="256.3">1</text>
<text x="120.9" y="258.9">19</text>
<text x="111.5" y="265.2" transform="rotate(-90 111.5 265.2)">10</text>
<text x="10.4" y="285.7">F</text>
<text x="35" y="286.7">1</text>
<text x="85" y="286.7">2</text>
<text x="135" y="286.7">3</text>
<text x="185" y="286.7">4</text>
<text x="235" y="286.7">5</text>
<text x="285" y="286.7">6</text>
<text x="335" y="286.7">7</text>
<text x="385" y="286.7">8</text>
<text x="408.4" y="285.7">F</text>
</g>
<g font-size="1.8" fill="#008484">
<text x="55.3" y="28.6">Power</text>
<text x="57" y="26.3">J1</text>
<text x="63.6" y="24.2">+5V</text>
<text x="69.7" y="24.2">+UB</text>
<text x="192.6" y="26.8">+3V3</text>
<text x="208.7" y="29.3">CH330N</text>
<text x="211" y="27">U1</text>
<text x="172.9" y="35.8">D1</text>
<text x="204.2" y="33.7">VCC</text>
<text x="251" y="34.4">+3V3</text>
<text x="138.5" y="40.4">USB</text>
<text x="139.4" y="38.1">J2</text>
<text x="162.4" y="41.7">IO1</text>
<text x="167.9" y="38.1">USBLC6-2SC6</text>
<text x="182.7" y="41.7">IO1</text>
<text x="204.2" y="38.8">GND</text>
<text x="204.2" y="36.2">V3</text>
<text x="215.4" y="38.8">RTS#</text>
<text x="237.6" y="41.1">R1</text>
<text x="136.3" y="43.9">VBUS</text>
<text x="161.9" y="46.8">GND</text>
<text x="181.7" y="46.8">VBUS</text>
<text x="195" y="44.4">GND</text>
<text x="204.2" y="46.4">UD-</text>
<text x="216.2" y="46.4">RXD</text>
<text x="237" y="43.4">4.7k</text>
<text x="255.2" y="45.2">Q1</text>
<text x="255.5" y="47.5">BC807</text>
<text x="270.6" y="47.5">R3</text>
<text x="280.8" y="47.7">D3</text>
<text x="317.1" y="43.3">+3V3</text>
<text x="323.9" y="43.3">+5V</text>
<text x="329.8" y="43.3">+12V</text>
<text x="336.1" y="47.3">2.7k</text>
<text x="336.7" y="44.9">R2</text>
<text x="345.9" y="47.7">+12V</text>
<text x="346.8" y="45.1">D2</text>
<text x="136.5" y="53.6" transform="rotate(-90 136.5 53.6)">shield</text>
<text x="138.9" y="48.9">D+</text>
<text x="139.5" y="51.5">ID</text>
<text x="162.4" y="51.9">IO2</text>
<text x="182.7" y="51.9">IO2</text>
<text x="204.2" y="48.9">UD+</text>
<text x="216.4" y="48.9">TXD</text>
<text x="269.7" y="49.8">330R</text>
<text x="280.9" y="50.2">Tx</text>
<text x="62.9" y="54.6">GND</text>
<text x="137.3" y="54">GND</text>
<text x="197.4" y="55.4">C1</text>
<text x="197.7" y="57.7">100n</text>
<text x="251" y="58.5">+3V3</text>
<text x="336.7" y="55.1">R4</text>
<text x="336.8" y="57.4">1k</text>
<text x="346.4" y="57.8">+5V</text>
<text x="346.8" y="55.3">D4</text>
<text x="237.6" y="65.3">R5</text>
<text x="336.7" y="65.3">R6</text>
<text x="346.8" y="65.4">D5</text>
<text x="134.1" y="67.3">GND</text>
<text x="146.8" y="67.3">GND</text>
<text x="156.9" y="67.3">GND</text>
<text x="192.5" y="67.3">GND</text>
<text x="237" y="67.6">4.7k</text>
<text x="255.2" y="69.4">Q2</text>
<text x="255.5" y="71.7">BC807</text>
<text x="270.6" y="71.6">R7</text>
<text x="280.8" y="71.8">D6</text>
<text x="335.7" y="67.6">330R</text>
<text x="345.9" y="68">+3V3</text>
<text x="269.7" y="73.9">330R</text>
<text x="280.8" y="74.3">Rx</text>
<text x="353.8" y="78.7">GND</text>
<text x="194.4" y="89.2">A1</text>
<text x="289" y="85.1">GND</text>
<text x="82.1" y="91.5">+3V3</text>
<text x="88.5" y="91.5">+12V</text>
<text x="95.1" y="91.5">+UB</text>
<text x="188.3" y="91.5">xatLabs_Cheetah</text>
<text x="105.2" y="98.5">VIN</text>
<text x="105.2" y="101">VIN</text>
<text x="278.3" y="98.5">RS485_B</text>
<text x="105.2" y="106.1">VOUT</text>
<text x="278.3" y="103.5">RS485_A</text>
<text x="105.2" y="108.6">VOUT</text>
<text x="105.2" y="113.7">+3V3</text>
<text x="276.2" y="111.2">IBIS_WBSD</text>
<text x="105.2" y="118.8">GND</text>
<text x="276" y="116.2">IBIS_WBMS</text>
<text x="105.2" y="121.3">GND</text>
<text x="105.2" y="123.9">GND</text>
<text x="276.2" y="121.3">IBIS_WBED</text>
<text x="105.2" y="126.4">GND</text>
<text x="105.2" y="128.9">GND</text>
<text x="105.2" y="131.5">GND</text>
<text x="276" y="126.4">IBIS_WBME</text>
<text x="205.8" y="136.6">GPIO13/ADC2_CH4/TOUCH4/RTC_GPIO14/MTCK/HSPID/HS2_DATA3/SD_DATA3/EMAC_RX_ER</text>
<text x="94.7" y="138.4">GND</text>
<text x="105.2" y="141.6">GPIO0/ADC2_CH1/TOUCH1/RTC_GPIO11/CLK_OUT1/EMAC_TX_CLK</text>
<text x="207.9" y="141.6">GPIO12/ADC2_CH5/TOUCH5/RTC_GPIO15/MTDI/HSPIQ/HS2_DATA2/SD_DATA2/EMAC_TXD3</text>
<text x="105.2" y="146.7">GPIO2/ADC2_CH2/TOUCH2/RTC_GPIO12/HSPIWP/HS2_DATA0/SD_DATA0</text>
<text x="209.2" y="146.7">GPIO14/ADC2_CH6/TOUCH6/RTC_GPIO16/MTMS/HSPICLK/HS2_CLK/SD_CLK/EMAC_TXD2</text>
<text x="317.2" y="148.9">W5500 Ethernet</text>
<text x="105.2" y="151.8">GPIO4/ADC2_CH0/TOUCH0/RTC_GPIO10/HSPIHD/HS2_DATA1/SD_DATA1/EMAC_TX_ER</text>
<text x="237.9" y="151.8">GPIO27/ADC2_CH7/TOUCH7/RTC_GPIO17/EMAC_RX_DV</text>
<text x="105.2" y="156.9">GPIO5/VSPICS0/HS1_DATA6/EMAC_RX_CLK</text>
<text x="105.2" y="162">GPIO18/VSPICLK/HS1_DATA7</text>
<text x="241.6" y="162">GPIO25/DAC_1/ADC2_CH8/RTC_GPIO6/EMAC_RXD0</text>
<text x="241.6" y="156.9">GPIO26/DAC_2/ADC2_CH9/RTC_GPIO7/EMAC_RXD1</text>
<text x="105.2" y="167">GPIO19/VSPIQ/U0CTS/EMAC_TXD0</text>
<text x="239.9" y="167">GPIO33/XTAL_32K_N/ADC1_CH5/TOUCH8/RTC_GPIO8</text>
<text x="105.2" y="172.1">GPIO21/VSPIHD/EMAC_TX_EN</text>
<text x="240" y="172.1">GPIO32/XTAL_32K_P/ADC1_CH4/TOUCH9/RTC_GPIO9</text>
<text x="105.2" y="177.2">GPIO3/UART_RX/CLK_OUT2</text>
<text x="259.3" y="177.2">GPIO35/ADC1_CH7/RTC_GPIO5</text>
<text x="45.6" y="186">J3</text>
<text x="54.2" y="185.5">+12V</text>
<text x="105.2" y="182.3">GPIO1/UART_TX/CLK_OUT3/EMAC_RXD2</text>
<text x="259.3" y="182.3">GPIO34/ADC1_CH6/RTC_GPIO4</text>
<text x="44.2" y="188.3">Fan 1</text>
<text x="105.2" y="187.4">GPIO22/RS485_~RE~DE/VSPIWP/U0RTS/EMAC_TXD1</text>
<text x="247.9" y="187.4">GPIO39/SENSOR_VN/ADC1_CH3/RTC_GPIO3</text>
<text x="105.2" y="192.4">GPIO23/VSPID/HS1_STROBE</text>
<text x="248" y="192.4">GPIO36/SENSOR_VP/ADC1_CH0/RTC_GPIO0</text>
<text x="44.2" y="208.6">Fan 2</text>
<text x="45.6" y="206.3">J4</text>
<text x="110.5" y="219.8">+5V</text>
<text x="119.9" y="221.4">100n</text>
<text x="120.8" y="219.1">C2</text>
<text x="43.4" y="233.7">Display</text>
<text x="45.6" y="231.4">J5</text>
<text x="51.5" y="228.6">GND</text>
<text x="101.1" y="230.5">74HCT541</text>
<text x="104.3" y="228">U2</text>
<text x="126.4" y="232.4">GND</text>
<text x="105.2" y="239.4">Y2</text>
<text x="105.2" y="236.9">Y1</text>
<text x="105.2" y="234.4">Y0</text>
<text x="112.4" y="235.9" transform="rotate(-90 112.4 235.9)">VCC</text>
<text x="116.1" y="234.4">A0</text>
<text x="116.1" y="236.9">A1</text>
<text x="116.1" y="239.4">A2</text>
<text x="105.2" y="244.5">Y4</text>
<text x="105.2" y="242">Y3</text>
<text x="116.1" y="242">A3</text>
<text x="116.1" y="244.5">A4</text>
<text x="105.2" y="249.6">Y6</text>
<text x="105.2" y="247.1">Y5</text>
<text x="116.1" y="247.1">A5</text>
<text x="116.1" y="249.6">A6</text>
<text x="50.2" y="257.8">GND</text>
<text x="105.2" y="252.1">Y7</text>
<text x="116" y="257.2">G1</text>
<text x="116.1" y="252.1">A7</text>
<text x="112.4" y="260.6" transform="rotate(-90 112.4 260.6)">GND</text>
<text x="116" y="259.8">G2</text>
<text x="109.9" y="274.3">GND</text>
<text x="125.2" y="274.3">GND</text>
</g>
<g font-size="1.8" fill="#840084">
<text x="345.6" y="52.7">green</text>
<text x="279" y="55.3">orange</text>
<text x="345.6" y="62.9">green</text>
<text x="345.6" y="73.1">green</text>
<text x="279" y="79.4">orange</text>
<text x="41.6" y="190.6">0470531000</text>
<text x="41.6" y="210.9">0470531000</text>
</g>
<g font-size="1.8" fill="#848400">
<text x="317.9" y="153.1">~CS</text>
<text x="317.9" y="155.6">SCLK</text>
<text x="317.9" y="158.2">MISO</text>
<text x="317.9" y="160.7">MOSI</text>
<text x="317.9" y="163.2">~INT</text>
<text x="317.9" y="165.8">~RST</text>
<text x="317.6" y="169.8">File: w5500.kicad_sch</text>
</g>
<g font-size="1.8">
<text x="52.1" y="235.7">DISP_DATA</text>
<text x="52.1" y="238.3">DISP_CLOCK</text>
<text x="52.1" y="240.8">DISP_LATCH</text>
<text x="52.1" y="243.3">DISP_ENABLE</text>
</g>
<g font-size="1.4" fill="#840000">
<text x="108.3" y="143.2">Internal pull-up; Low on boot for UART download</text>
<text x="108.3" y="148.4">Internal pull-down; Low on boot for UART download</text>
<text x="106.7" y="158.4">Internal pull-up</text>
<text x="278.5" y="183.9">Input only</text>
</g>
<g font-size="1.4" fill="#008484">
<text x="245" y="143.1">Internal pull-down; Low on boot for correct SDIO voltage</text>
<text x="278.5" y="178.7">Input only</text>
<text x="278.5" y="188.8">Input only</text>
<text x="278.6" y="193.9">Input only</text>
</g>
</svg>
